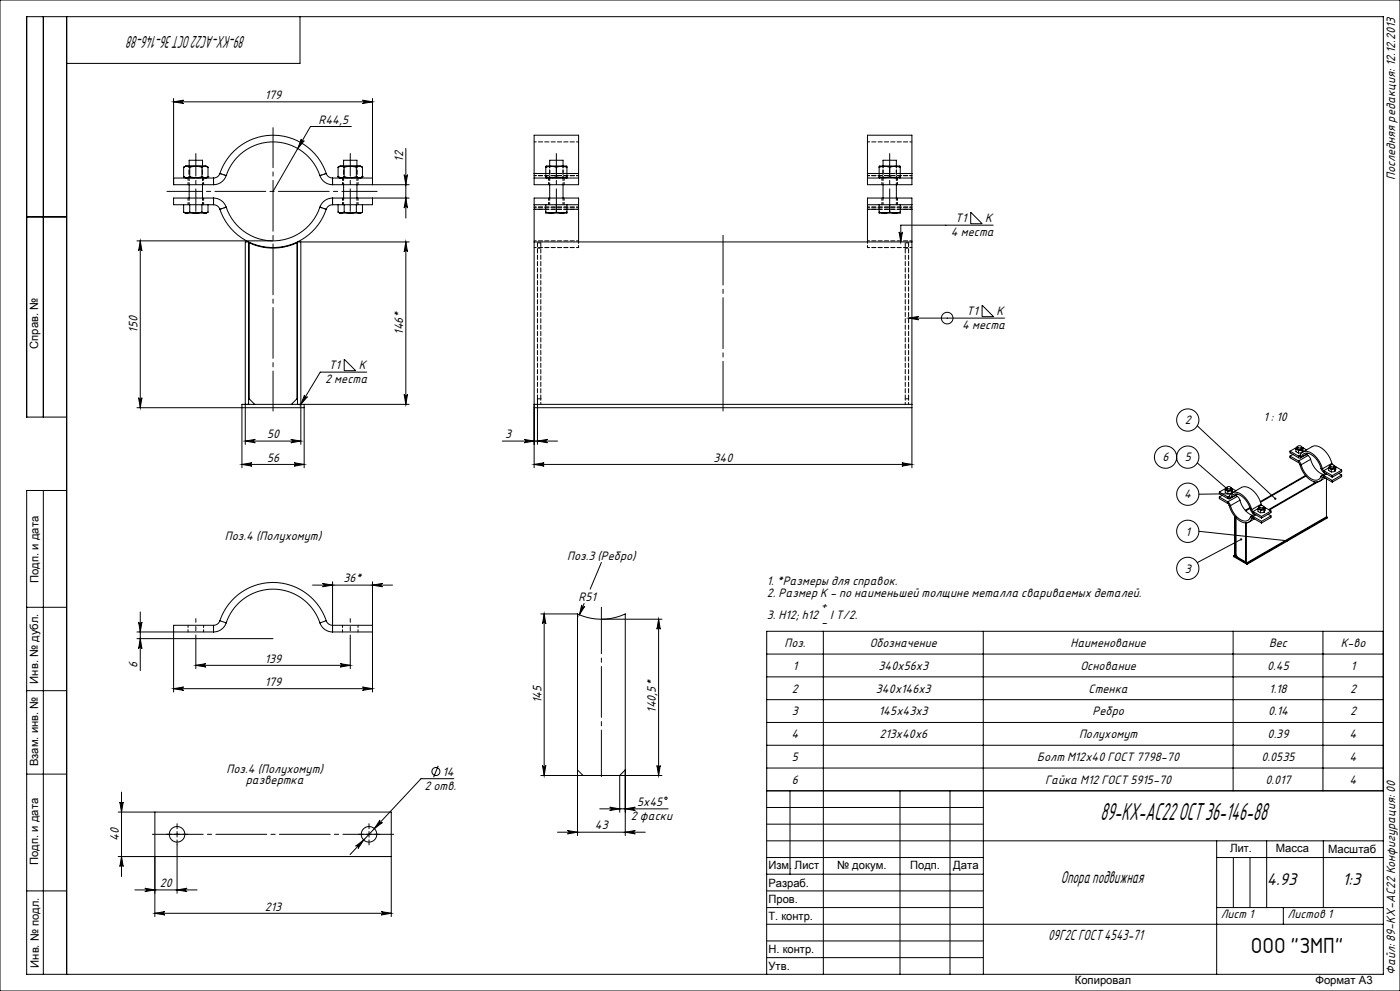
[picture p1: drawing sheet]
<svg xmlns="http://www.w3.org/2000/svg" width="420mm" height="297mm" viewBox="0 0 420 297" stroke-linecap="round" stroke-linejoin="round" font-family="sans-serif">
<g fill="none" stroke="#000" stroke-width=".3">
<path d="M0 0h420v297h-420zM13 5v120M20 5v287M90 5v14h-70M52.1 30.5l3-.5a.5 .5 0 0 0-.5 .5 .5 .5 0 0 0 .5 .5zM52.1 29.5v25.9h12M52.1 30.5h59.6M105.4 37.9h-12.3l-11.2 19.5M108.7 30l3 .5-3 .5a.5 .5 0 0 0 .5-.5 .5 .5 0 0 0-.5-.5zM111.7 29.5v25.9M52.1 53.4h12M55.1 53a1.62 1.62 0 0 0 1.8 0"/>
<path d="M55.1 50.1a1.62 1.62 0 0 1 1.8 0M55.1 50.1a5.6 5.6 0 0 1 3.5-.3h1.1a3.8 3.8 0 0 1 2.7 .3M55.1 53l.6 .4M55.1 50.1v2.9M56.7 49.8v-1.8h4v1.8M56.7 55.4v4M56.9 53l1.4 .2 2.3-.2M56.9 50.1a6 6 0 0 1 3.7 0M56.9 50.1v2.9M60.6 53a1.62 1.62 0 0 0 1.8 0M60.6 50.1a1.62 1.62 0 0 1 1.8 0M60.6 50.1v2.9"/>
<path d="M60.7 55.4v4M62.4 53l-.6 .4M62.4 50.1v2.9M64.1 59.4a4 4 0 0 1 3.8 2.7M64.1 59.4h-12v2h12M64.1 53.4v2M64.1 59.4v2M66 52a16.8 16.8 0 0 1 15.9-11.5 16.8 16.8 0 0 1 16 11.5M66 52a2 2 0 0 1-1.9 1.4M66 52l1.9 .6M67.9 52.6a14.8 14.8 0 0 1 14-10.1 14.8 14.8 0 0 1 14.1 10.1M67.9 52.6a4 4 0 0 1-3.8 2.8"/>
<path d="M90.4 41.7a.5 .5 0 0 0 .2 .6 .5 .5 0 0 0 .7-.1l-2 2.3zM96 52.6a4 4 0 0 0 3.8 2.8M97.9 52a2 2 0 0 0 1.9 1.4M97.9 52l-1.9 .6M99.8 59.4a4 4 0 0 0-3.8 2.7M99.8 53.4v2M99.8 59.4v2M99.8 53.4h11.9M101.4 50.1a5.6 5.6 0 0 1 3.5-.3h1.2a3.8 3.8 0 0 1 2.6 .3M101.4 50.1a1.62 1.62 0 0 1 1.9 0M101.4 53a1.62 1.62 0 0 0 1.9 0M101.4 53l.7 .4"/>
<path d="M101.4 50.1v2.9M103.1 49.8v-1.8h4v1.8M103.1 55.4v4M103.3 50.1a6 6 0 0 1 3.6 0M103.3 53l1.3 .2 2.3-.2M103.3 50.1v2.9M106.9 50.1a1.62 1.62 0 0 1 1.8 0M106.9 53a1.62 1.62 0 0 0 1.8 0M106.9 50.1v2.9M107.1 55.4v4M108.7 53l-.6 .4M108.7 50.1v2.9"/>
<path d="M111.7 59.4v2h-11.9M121.2 52.4a.5 .5 0 0 0 .5 .4 .5 .5 0 0 0 .5-.4l-.5 3zM121.7 44.5v20.9M121.7 59.4l.5 3a.5 .5 0 0 0-.5-.5 .5 .5 0 0 0-.5 .5zM122.7 55.4h-22.9M122.7 59.4h-22.9M160.2 52v1.4M160.2 52v-11.5h13.4v11.5M160.2 53.4v2h13.4v-2M160.2 53.4h13.4M160.2 52h3.5M163.7 53l.2 .4"/>
<path d="M163.7 53a4.6 4.6 0 0 0 3.2 0M163.7 50.1a4.6 4.6 0 0 1 3.2 0M163.7 50.1l.2-.3h6l.2 .3M163.7 50.1v2.9M164.9 49.8v-1.8h4v1.8M164.9 55.4v4M166.9 53a4.6 4.6 0 0 0 3.2 0M166.9 50.1a4.6 4.6 0 0 1 3.2 0M166.9 50.1v2.9M168.9 55.4v4M170.1 53l-.2 .4M170.1 50.1v2.9"/>
<path d="M170.1 52h3.5M173.6 52v1.4M260.2 52v1.4M260.2 52v-11.5h13.4v11.5M260.2 53.4v2h13.4v-2M260.2 53.4h13.4M260.2 52h3.5M263.7 53a4.6 4.6 0 0 0 3.2 0M263.7 50.1a4.6 4.6 0 0 1 3.2 0M263.7 53l.2 .4M263.7 50.1l.2-.3h6l.2 .3M263.7 50.1v2.9"/>
<path d="M264.9 49.8v-1.8h4v1.8M264.9 55.4v4M266.9 53a4.6 4.6 0 0 0 3.2 0M266.9 50.1a4.6 4.6 0 0 1 3.2 0M266.9 50.1v2.9M268.9 55.4v4M270.1 53l-.2 .4M270.1 50.1v2.9M270.1 52h3.5M273.6 52v1.4M8 65h12M41.1 72.2h40.8"/>
<path d="M42.1 72.2l.5 3a.5 .5 0 0 0-.5-.5 .5 .5 0 0 0-.5 .5zM42.1 72.2v50M55.1 63.6l.9 .3M55.1 61.4v2.2M56 63.9h2.7M56.9 63.6l1.8 .3M56.9 63.6l-.9 .3M56.9 61.4v2.2M58.7 63.9h2.8M60.6 63.6l-1.9 .3M60.6 63.6l.9 .3M60.6 61.4v2.2"/>
<path d="M62.4 63.6l-.9 .3M62.4 61.4v2.2M64.1 61.4a2 2 0 0 1 1.9 1.3M66 62.7a16.8 16.8 0 0 0 15.9 11.5 16.8 16.8 0 0 0 16-11.5M67.9 62.1a14.8 14.8 0 0 0 14 10.1 14.8 14.8 0 0 0 14.1-10.1M67.9 62.1l-1.9 .6M90.2 72.5v60.7M96 62.1l1.9 .6M99.8 61.4a2 2 0 0 0-1.9 1.3M101.4 63.6l.9 .3M101.4 61.4v2.2M102.3 63.9h2.8"/>
<path d="M103.3 63.6l-1 .3M103.3 63.6l1.8 .3M103.3 61.4v2.2M105.1 63.9h2.7M106.9 63.6l.9 .3M106.9 63.6l-1.8 .3M106.9 61.4v2.2M108.7 63.6l-.9 .3M108.7 61.4v2.2M121.7 72.5v48.7M121.7 72.5l.5 3a.5 .5 0 0 0-.5-.5 .5 .5 0 0 0-.5 .5zM122.7 72.5h-33.5v48.7"/>
<path d="M160.2 61.4v1.3M160.2 62.7v9.8M160.2 61.4v-2h13.4v2M160.2 72.5v67.7M160.2 72.5h113.4M160.2 61.4h13.4M160.2 62.7h3.5M163.7 63.6l1.6 .3M163.7 63.6v.3h1.6M163.7 61.4v2.2M165.3 63.9h3.2M166.9 63.6l-1.6 .3"/>
<path d="M166.9 63.6l1.6 .3M166.9 61.4v2.2M170.1 63.6l-1.6 .3M170.1 63.6v.3h-1.6M170.1 61.4v2.2M170.1 62.7h3.5M173.6 61.4v1.3M173.6 62.7v9.8M260.2 61.4v1.3M260.2 62.7v9.8M260.2 61.4v-2h13.4v2M260.2 61.4h13.4"/>
<path d="M260.2 62.7h3.5M263.7 63.6l1.6 .3M263.7 63.6v.3h1.6M263.7 61.4v2.2M265.3 63.9h3.2M266.9 63.6l-1.6 .3M266.9 63.6l1.6 .3M266.9 61.4v2.2M269.7 69.5a.5 .5 0 0 0 .5 .5 .5 .5 0 0 0 .5-.5l-.5 3zM270.1 63.6l-1.6 .3M270.1 63.6v.3h-1.6M270.1 61.4v2.2"/>
<path d="M270.1 62.7h3.5M273.6 61.4v1.3M273.6 62.7v9.8M273.6 72.5v67.7M291.2 63.6l3.5 3.5h-3.5zM298 67.5h-27.8v5M272.6 95.3l3-.5a.5 .5 0 0 0-.5 .5 .5 .5 0 0 0 .5 .5zM272.6 95.3h28.8M294.6 91.5l3.5 3.4h-3.5zM41.6 119.2a.5 .5 0 0 0 .5 .5 .5 .5 0 0 0 .5-.5l-.5 3zM91.4 118.4a.5 .5 0 0 0 .2 .6 .5 .5 0 0 0 .6-.1l-2 2.3zM103.3 107.7l3.4 3.4h-3.4z"/>
<path d="M110 111.5h-13.9l-5.9 9.7M121.2 118.2a.5 .5 0 0 0 .5 .5 .5 .5 0 0 0 .5-.5l-.5 3zM161.2 119.5v13.7M20 125h-12v-120h407v287h-407v-145h12M41.1 122.2h50.1M72.6 139.2l3-.5a.5 .5 0 0 0-.5 .5 .5 .5 0 0 0 .5 .5zM72.6 139.2h18.6M73.6 132.2l3-.5a.5 .5 0 0 0-.5 .5 .5 .5 0 0 0 .5 .5zM73.6 132.2h16.6M74.6 121.2v-48.7h-1v60.7M76.4 121.2l-1.7-1.7v-46.7a17 17 0 0 0 14.4 0v46.7l-1.7 1.7M87.2 131.7l3 .5-3 .5a.5 .5 0 0 0 .5-.5 .5 .5 0 0 0-.5-.5z"/>
<path d="M88.2 138.7l3 .5-3 .5a.5 .5 0 0 0 .5-.5 .5 .5 0 0 0-.5-.5zM91.2 121.2v19M122.7 121.2h-50.1v19M150.7 132.2h16.5M157.2 131.7l3 .5-3 .5a.5 .5 0 0 0 .5-.5 .5 .5 0 0 0-.5-.5zM160.2 122.2h113.4M160.2 121.2h113.4M160.2 139.2l3-.5a.5 .5 0 0 0-.4 .5 .5 .5 0 0 0 .4 .5zM160.2 139.2h113.4M161.2 132.2l3-.5a.5 .5 0 0 0-.4 .5 .5 .5 0 0 0 .4 .5zM270.6 138.7l3 .5-3 .5a.5 .5 0 0 0 .5-.5 .5 .5 0 0 0-.5-.5zM359.2 127.6l23.4 21.9"/>
<path d="M359.2 138.7l8.9 7.8M387 135.2l2.6 1.5M387 135.2v.5l2.6 1.5M387 136.7v.5l2.6 1.5M387 136.7l2.6 1.5M387.9 136.2l-.9 .5M388.8 134.6l.8 .4M388.8 134.6v.7l.8 .4M389 134.1l-2 1.1M389.2 134a.51 .51 0 0 0-.2 .7 .51 .51 0 0 0 .7 .2l.4-.1a.48 .48 0 0 0 .6-.2 .48 .48 0 0 0-.3-.6M389.2 133.9l.1 .6 .6 .2 .5-.2v-.6M389.3 133.9l-.5 .7"/>
<path d="M389.3 133.8l.5-.2a.44 .44 0 0 1 .6 .1 .44 .44 0 0 1-.1 .6 .44 .44 0 0 1-.6-.1l-.4-.1zM389.6 138.7l.4 .5M389.6 138.2l.8 1.1M389.6 136.7v.5M389.6 138.2v.5M389.6 135v.7M390 136.6a2.25 2.25 0 0 1 3.8-.6l1.9 2.2 1 2.3M390 136.6l-.4 .1M390 139.2a6.6 6.6 0 0 0 5 5.3 1.83 1.83 0 0 0 1.7-1.4M390 136.6l.4 .4M390 139.2l.4 .1M390 136.4l-.4 .3"/>
<path d="M390.4 137a2.04 2.04 0 0 1 3.5-.4l1.5 1.7 .9 2.1M390.4 137l-.4 .3-.4-.1M390.4 139.3a5.7 5.7 0 0 0 4.5 4.6 1.62 1.62 0 0 0 1.4-1.2M390.4 133.9l.5 .4M390.5 134l1.5 .8M390.6 134.9l-1 .1M390.6 135.6l-1 .1M390.6 134.9v.7M390.8 135.5l2.8-1.6a3.8 3.8 0 0 1 4.5 1.9l.9 1.5 .6 1.6M390.9 134.3l-.3 .6M390.9 134.3l-.3 1.3M391.9 136.2l.5 .3"/>
<path d="M392.3 135.8l-1.9 1.2M392.4 136.5l.8 1.2M392.4 136.5l-2.8 1.7M392.5 135.9l-2.3 1.3M393.2 137.7a6.5 6.5 0 0 0 3.8 4.5M393.2 137.7l-2.8 1.6M399.1 139.6a.51 .51 0 0 0-.3 .7 .51 .51 0 0 0 .8 .2h.3a.48 .48 0 0 0 .6-.3 .48 .48 0 0 0-.2-.6l.4 .3M399.1 139.4l.5-.2a.44 .44 0 0 1 .6 .2 .44 .44 0 0 1-.1 .6 .44 .44 0 0 1-.6-.1l-.3-.1zM399.6 138.9l.1 .3M399.6 138.9l-2.9 1.6M400.3 139.6l-.1 .5-.2 .2-.8-.1-.1-.6-.5 .7M400.3 139.7l2.2 1.2"/>
<path d="M400.7 139.9l-.3 .7M400.7 139.9l-.3 1.4M13 147v145M359.7 159.2l26.4 2.9M365.8 148.9l2.5 1.5M365.8 148.9v.5l2.5 1.5M365.8 147.5v.5l2.5 1.4M365.8 147.5l2.5 1.4M366.6 148.4l-.8 .5M367.6 146.8l.7 .5M367.6 146.8v.7l.7 .5M367.8 146.3l-2 1.2"/>
<path d="M368 146.2a.51 .51 0 0 0-.2 .7 .51 .51 0 0 0 .7 .2h.4a.48 .48 0 0 0 .6-.3 .48 .48 0 0 0-.3-.6M368 146.2l.1 .5 .5 .2 .5-.1 .1-.6M368 146.2l-.4 .6M368.1 146l.5-.2a.44 .44 0 0 1 .6 .2 .44 .44 0 0 1-.1 .5 .44 .44 0 0 1-.6 0l-.4-.2zM368.3 150.4l.8 1.1M368.3 150.9l.4 .6M368.3 148.9v.5M368.3 150.4v.5M368.3 147.3v.7M368.7 151.5a6.6 6.6 0 0 0 5.1 5.2 1.83 1.83 0 0 0 1.7-1.3M368.7 148.8a2.25 2.25 0 0 1 3.9-.5l1.9 2.1 1 2.3M368.7 148.8l-.4 .1"/>
<path d="M368.7 148.8l.4 .4M368.7 151.5h.4M368.8 148.7l-.5 .2M369.1 151.5a5.6 5.6 0 0 0 4.6 4.7 1.62 1.62 0 0 0 1.4-1.2M369.1 149.2a2.04 2.04 0 0 1 3.6-.4l1.5 1.7 .9 2.2M369.1 149.2l-.3 .3-.5-.1M369.2 146.2l.5 .3M369.3 146.2l1.5 .9M369.4 147.1l-1.1 .2M369.4 147.8l-1.1 .2M369.4 147.1v.7M369.6 148l-9.9 .1"/>
<path d="M369.6 147.7l2.8-1.6a3.8 3.8 0 0 1 4.4 2l1 1.4 .5 1.6M369.7 146.5l-.3 .6M369.7 146.5l-.3 1.3M370.4 154.8l.2 .1v11.9l.4-.2M370.4 154.8v11.9M370.4 154.8h.1M370.7 148.5l.5 .3M370.8 155.2v11.1l.4 .6 2.3 1.4 .2-.1M371.1 148.1l-2 1.1M371.2 148.8l.8 1.1M371.2 148.8l-2.9 1.6M371.3 148.1l-2.4 1.4"/>
<path d="M372 149.9a6.5 6.5 0 0 0 3.8 4.6M372 149.9l-2.9 1.6M373.9 156.8l-.2-.1v11.9M374.2 156.7l-.3 .1M375 152.1l-1.4 .8M375 152.3l-1.3 .8M375.1 152.7l.8 1.1M375.1 155l.4 .4M375.1 152.7h.4M375.5 152.7l.4 .6M375.8 155.2l-.3 .2M375.9 154.8l-.5-.1-.3 .3"/>
<path d="M375.9 155.3l-.4 .1M375.9 154.8l2.6 1.4M375.9 155.3l2.6 1.4M375.9 153.3v.5M375.9 154.8v.5M375.9 153.3l2.6 1.5M375.9 153.8l2.6 1.5M376.3 155.5l-1.6 1M376.4 154.1l-1.1 .6M376.8 154.3l-.9 .5M377.4 152.5l.8 .5M377.4 152.5v.7l.8 .5"/>
<path d="M377.4 152.4l-1.5 .9M377.8 151.9a.57 .57 0 0 0-.1 .8 .57 .57 0 0 0 .8 .1h.2a.48 .48 0 0 0 .6-.3 .48 .48 0 0 0-.2-.6l.4 .3M377.9 151.8l-.5 .7M377.9 151.8v.6l.6 .2 .5-.2 .1-.6M377.9 151.9h-.1M377.9 151.7l.5-.2a.44 .44 0 0 1 .6 .1 .44 .44 0 0 1-.1 .6 .44 .44 0 0 1-.6 0l-.4-.2zM378.2 153v.7M378.3 151.1l.2 .4M378.3 151.1l-2.8 1.6M378.5 154.8v.5M378.5 156.2v.5M379.1 151.9l2.2 1.2"/>
<path d="M379.2 152.8l-1 .2M379.2 153.5l-1 .2M379.2 152.8v.7M379.5 152.2l-.3 .6M379.5 152.2l-.3 1.3M380.4 154.1l.9 .5M381.3 154.6l-2.8 1.6M381.3 154.6v.5l-2.8 1.6M381.3 153.1v.5l-2.8 1.7M381.3 153.1l-2.8 1.7M391.6 142.5l-13.5 7.8M391.8 142.7l-13.6 7.8"/>
<path d="M394.2 144.4v.5M394.9 144.5l-14.3 8.2M395.4 144.4l-14.6 8.5M396.3 140.4l.8 1.2M396.3 142.7l.4 .4M396.3 140.4l.4 .1M396.7 140.5l.4 .6M397 143l-.3 .1M397.1 142.5l-.5-.1-.3 .3M397.1 143l-.4 .1M397.1 141.1l2.6 1.4M397.1 141.6l2.6 1.4"/>
<path d="M397.1 141.1v.5M397.1 142.5v.5M397.1 143l2.6 1.5M397.1 142.5l2.6 1.5M397.5 143.3l-1.6 .9M397.6 141.8l-1.1 .7M397.9 143.5v11.4M397.9 154.9l-24 13.9v-12M397.9 154.9l.2 .1M398 142l-.9 .5M398.1 155l-24 13.9M398.1 155v.2l-24 13.9"/>
<path d="M398.6 140.3l.8 .4M398.6 140.3v.7l.8 .4M398.6 140.2l-1.5 .9M399.4 140.7v.7M399.7 142.5v.5M399.7 144v.5M400.4 140.6l-1 .1M400.4 141.3l-1 .1M400.4 140.6v.7M401.6 141.9l.9 .5M402.5 142.4l-2.8 1.6M402.5 142.4v.5l-2.8 1.6"/>
<path d="M402.5 140.9v.5l-2.8 1.6M402.5 140.9l-2.8 1.6M93.8 175.4h23.9M96.8 174.9l3 .5-3 .5a.5 .5 0 0 0 .4-.5 .5 .5 0 0 0-.4-.5zM99.8 174.4v15M111.7 175.4l3-.5a.5 .5 0 0 0-.4 .5 .5 .5 0 0 0 .4 .5zM111.7 174.4v33M180.4 168.6l-3.3 8M370.1 166.6l4 2.3M370.1 166.6v.2l4 2.3M370.4 166.5l-.3 .1M372.3 161.7l-13.1 6.9"/>
<path d="M374.1 168.9v.2M8 182h12M41.1 191.4h40.8M41.6 186.4a.5 .5 0 0 0 .5 .5 .5 .5 0 0 0 .5-.5l-.5 3zM42.1 191.4l.5 3a.5 .5 0 0 0-.5-.5 .5 .5 0 0 0-.5 .5zM42.1 183.4v17.6M58.7 199.4l3-.5a.5 .5 0 0 0-.4 .5 .5 .5 0 0 0 .4 .5zM58.7 191.4v9M58.7 199.4h46.4M64.1 187.4h-12v20M64.1 189.4h-23M64.1 187.4v2"/>
<path d="M66 186a2 2 0 0 1-1.9 1.4M66 186a16.8 16.8 0 0 1 15.9-11.4 16.8 16.8 0 0 1 16 11.4M66 186l1.9 .7M67.9 186.7a4 4 0 0 1-3.8 2.7M67.9 186.7a14.8 14.8 0 0 1 14-10.1 14.8 14.8 0 0 1 14.1 10.1M96 186.7a4 4 0 0 0 3.8 2.7M97.9 186a2 2 0 0 0 1.9 1.4h11.9M97.9 186l-1.9 .7M99.8 189.4h11.9M102.1 198.9l3 .5-3 .5a.5 .5 0 0 0 .5-.5 .5 .5 0 0 0-.5-.5zM105.1 191.4v9M162.2 184h11"/>
<path d="M163.2 184v48.4M163.2 184l.5 3a.5 .5 0 0 0-.5-.5 .5 .5 0 0 0-.5 .5zM173.2 184a17 17 0 0 0 14.4 0v66.4M173.2 184v66.4M174.5 181.3a.5 .5 0 0 0 .3 .6 .5 .5 0 0 0 .6-.2l-1.6 2.5zM175.2 180.9l-1.4 3.3M180.4 185.6h18.2M197.6 185.6v46.8M197.6 185.6l.5 3a.5 .5 0 0 0-.5-.5 .5 .5 0 0 0-.5 .5zM230 196h185M247 189.2v102.8M295 189.2v102.8"/>
<path d="M369.9 189.2v47.8M396.9 189.2v47.8M415 189.2h-185v102.8M8 207h12M52.1 206.4l3-.5a.5 .5 0 0 0-.5 .5 .5 .5 0 0 0 .5 .5zM52.1 206.4h59.6M108.7 205.9l3 .5-3 .5a.5 .5 0 0 0 .5-.5 .5 .5 0 0 0-.5-.5zM230 202.9h185M230 209.7h185M230 216.5h185M8 232h12M36.5 237.4v25.3"/>
<path d="M131.5 229.5l-1.4 3.4M136.2 233.4h-9.9l-21.3 22.7M162.2 232.4h36.4M162.7 229.4a.5 .5 0 0 0 .5 .5 .5 .5 0 0 0 .5-.5l-.5 3zM173.2 230.7l1.7 1.7M187.6 230.7l-1.7 1.7v11M197.1 229.4a.5 .5 0 0 0 .5 .5 .5 .5 0 0 0 .5-.5l-.5 3zM230 237h185M230 223.4h185M230 230.2h185M237 237v25M270 237v55"/>
<path d="M285 237v55M35.5 243.4h81.9v31.3M35.5 256.7h81.9M36 240.4a.5 .5 0 0 0 .5 .5 .5 .5 0 0 0 .5-.5l-.5 3zM36.5 256.7l.5 3a.5 .5 0 0 0-.5-.5 .5 .5 0 0 0-.5 .5zM46.5 243.4v31.3M52.3 250h1.7M53.1 249.2v1.7M53.1 253.2v14.5M106.7 253.6l2.4-1.9-1.7 2.6a.5 .5 0 0 0 0-.7 .5 .5 0 0 0-.7 0zM109.9 250h1.6M110.7 249.2v1.7"/>
<path d="M114 245.8a.5 .5 0 0 0 0 .7 .5 .5 0 0 0 .7 0l-2.4 1.8zM167.2 249.4h26.4M170.2 248.9l3 .5-3 .5a.5 .5 0 0 0 .5-.5 .5 .5 0 0 0-.5-.5zM179.9 242.4h20.5M182.9 241.9l3 .5-3 .5a.5 .5 0 0 0 .5-.5 .5 .5 0 0 0-.5-.5zM187.6 242.4l3-.5a.5 .5 0 0 0-.5 .5 .5 .5 0 0 0 .5 .5zM187.6 249.4l3-.5a.5 .5 0 0 0-.5 .5 .5 .5 0 0 0 .5 .5zM230 257h65M230 242h65M230 247h65M230 252h185M365 252v40"/>
<path d="M365 257h50M370 257v15M375 257v15M380 252v20M397 252v20M8 267h12M40.5 266.7h18.6M43.5 266.2l3 .5-3 .5a.5 .5 0 0 0 .4-.5 .5 .5 0 0 0-.4-.5zM46.5 273.7l3-.5a.5 .5 0 0 0-.5 .5 .5 .5 0 0 0 .5 .5zM46.5 273.7h70.9M53.1 266.7l3-.5a.5 .5 0 0 0-.5 .5 .5 .5 0 0 0 .5 .5zM114.4 273.2l3 .5-3 .5a.5 .5 0 0 0 .4-.5 .5 .5 0 0 0-.4-.5z"/>
<path d="M230 262h65M230 267h65M230 272h65M230 277h185M365 272h50M385 272v5M230 282h65M230 287h65"/>
<circle cx="284.2" cy="95.3" r="1.74"/>
<circle cx="349.7" cy="137" r="3.3"/>
<circle cx="356.3" cy="125.9" r="3.3"/>
<circle cx="356.3" cy="137" r="3.3"/>
<circle cx="356.3" cy="148.1" r="3.3"/>
<circle cx="356.3" cy="159.2" r="3.3"/>
<circle cx="356.3" cy="170.3" r="3.3"/>
<circle cx="130.8" cy="231.2" r="1.2"/>
<circle cx="199.8" cy="239.2" r=".34"/>
<circle cx="53.1" cy="250" r="2.33"/>
<circle cx="110.7" cy="250" r="2.33"/>
</g>
<path d="M51.5 250h-1.5M53.1 248.4v-1.5M53.1 251.7v1.5M54.8 250h1.5M109 250h-1.5M110.7 248.4v-1.5M110.7 251.7v1.5M112.4 250h1.5" fill="none" stroke="#000" stroke-width=".3" stroke-dasharray="15.2 1.3 1.3 1.3"/>
<path d="M50.1 57.4h63.1" fill="none" stroke="#000" stroke-width=".3" stroke-dasharray="15.2 1.3 1.3 1.3" stroke-dashoffset="4.7"/>
<path d="M81.9 38.3v84.9" fill="none" stroke="#000" stroke-width=".3" stroke-dasharray="15.2 1.3 1.3 1.3" stroke-dashoffset="3.3"/>
<path d="M58.7 63.4v-17.4M105.1 63.4v-17.4M166.9 63.4v-17.4M266.9 63.4v-17.4" fill="none" stroke="#000" stroke-width=".3" stroke-dasharray="15.2 1.3 1.3 1.3" stroke-dashoffset="8.5"/>
<path d="M216.9 70.5v52.7" fill="none" stroke="#000" stroke-width=".3" stroke-dasharray="15.2 1.3 1.3 1.3" stroke-dashoffset=".3"/>
<path d="M44.5 250h74.9" fill="none" stroke="#000" stroke-width=".3" stroke-dasharray="15.2 1.3 1.3 1.3" stroke-dashoffset="-1.3"/>
<path d="M180.4 232.7v-50.7" fill="none" stroke="#000" stroke-width=".3" stroke-dasharray="15.2 1.3 1.3 1.3" stroke-dashoffset="1.3"/>
<path d="M58.7 191.4v-6M105.1 191.4v-6" fill="none" stroke="#000" stroke-width=".3" stroke-dasharray="15.2 1.3 1.3 1.3" stroke-dashoffset="14.1"/>
<g fill="#000">
<path d="M121.7 72.5l.5 3a.5 .5 0 0 0-.5-.5 .5 .5 0 0 0-.5 .5zM121.2 118.2a.5 .5 0 0 0 .5 .5 .5 .5 0 0 0 .5-.5l-.5 3zM121.2 52.4a.5 .5 0 0 0 .5 .4 .5 .5 0 0 0 .5-.4l-.5 3zM121.7 59.4l.5 3a.5 .5 0 0 0-.5-.5 .5 .5 0 0 0-.5 .5zM41.6 186.4a.5 .5 0 0 0 .5 .5 .5 .5 0 0 0 .5-.5l-.5 3zM42.1 191.4l.5 3a.5 .5 0 0 0-.5-.5 .5 .5 0 0 0-.5 .5z"/>
<path d="M41.6 119.2a.5 .5 0 0 0 .5 .5 .5 .5 0 0 0 .5-.5l-.5 3zM42.1 72.2l.5 3a.5 .5 0 0 0-.5-.5 .5 .5 0 0 0-.5 .5zM162.7 229.4a.5 .5 0 0 0 .5 .5 .5 .5 0 0 0 .5-.5l-.5 3zM163.2 184l.5 3a.5 .5 0 0 0-.5-.5 .5 .5 0 0 0-.5 .5zM197.1 229.4a.5 .5 0 0 0 .5 .5 .5 .5 0 0 0 .5-.5l-.5 3zM197.6 185.6l.5 3a.5 .5 0 0 0-.5-.5 .5 .5 0 0 0-.5 .5z"/>
<path d="M72.6 139.2l3-.5a.5 .5 0 0 0-.5 .5 .5 .5 0 0 0 .5 .5zM88.2 138.7l3 .5-3 .5a.5 .5 0 0 0 .5-.5 .5 .5 0 0 0-.5-.5zM90.4 41.7l-1.1 2.8 2-2.3a.5 .5 0 0 1-.7 .1 .5 .5 0 0 1-.2-.6zM52.1 30.5l3-.5a.5 .5 0 0 0-.5 .5 .5 .5 0 0 0 .5 .5zM108.7 30l3 .5-3 .5a.5 .5 0 0 0 .5-.5 .5 .5 0 0 0-.5-.5zM160.2 139.2l3-.5a.5 .5 0 0 0-.4 .5 .5 .5 0 0 0 .4 .5zM270.6 138.7l3 .5-3 .5a.5 .5 0 0 0 .5-.5 .5 .5 0 0 0-.5-.5zM157.2 131.7l3 .5-3 .5a.5 .5 0 0 0 .5-.5 .5 .5 0 0 0-.5-.5zM161.2 132.2l3-.5a.5 .5 0 0 0-.4 .5 .5 .5 0 0 0 .4 .5zM52.1 206.4l3-.5a.5 .5 0 0 0-.5 .5 .5 .5 0 0 0 .5 .5zM108.7 205.9l3 .5-3 .5a.5 .5 0 0 0 .5-.5 .5 .5 0 0 0-.5-.5zM106.7 253.6a.5 .5 0 0 1 .7 0 .5 .5 0 0 1 0 .7l1.7-2.6zM114 245.8l-1.7 2.5 2.4-1.8a.5 .5 0 0 1-.7 0 .5 .5 0 0 1 0-.7zM174.5 181.3l-.7 2.9 1.6-2.5a.5 .5 0 0 1-.6 .2 .5 .5 0 0 1-.3-.6z"/>
<path d="M73.6 132.2l3-.5a.5 .5 0 0 0-.5 .5 .5 .5 0 0 0 .5 .5zM87.2 131.7l3 .5-3 .5a.5 .5 0 0 0 .5-.5 .5 .5 0 0 0-.5-.5z"/>
<path d="M382.4 149.2v.5h.4l-.2-.2 .2 .2v-.5zM367.9 146.2l-.1 .5 .5 .1-.2-.3 .2 .2 .1-.4zM369.3 147.7a.33 .33 0 0 0 .1 .6 .33 .33 0 0 0 .5-.3h-.3h.3l-.2-.3zM385.9 161.8v.5h.4l.2-.2h-.4h.4l-.2-.3zM372.1 161.4a.33 .33 0 0 0 0 .4 .33 .33 0 0 0 .4 .1 .33 .33 0 0 0 .1-.4l-.3 .2 .3-.2zM91.4 118.4a.5 .5 0 0 0 .2 .6 .5 .5 0 0 0 .6-.1l-2 2.3zM269.7 69.5a.5 .5 0 0 0 .5 .5 .5 .5 0 0 0 .5-.5l-.5 3zM272.6 95.3l3-.5a.5 .5 0 0 0-.5 .5 .5 .5 0 0 0 .5 .5z"/>
<path d="M111.7 175.4l3-.5a.5 .5 0 0 0-.4 .5 .5 .5 0 0 0 .4 .5zM96.8 174.9l3 .5-3 .5a.5 .5 0 0 0 .4-.5 .5 .5 0 0 0-.4-.5zM102.1 198.9l3 .5-3 .5a.5 .5 0 0 0 .5-.5 .5 .5 0 0 0-.5-.5zM58.7 199.4l3-.5a.5 .5 0 0 0-.4 .5 .5 .5 0 0 0 .4 .5z"/>
<path d="M36 240.4a.5 .5 0 0 0 .5 .5 .5 .5 0 0 0 .5-.5l-.5 3zM36.5 256.7l.5 3a.5 .5 0 0 0-.5-.5 .5 .5 0 0 0-.5 .5z"/>
<path d="M182.9 241.9l3 .5-3 .5a.5 .5 0 0 0 .5-.5 .5 .5 0 0 0-.5-.5zM187.6 242.4l3-.5a.5 .5 0 0 0-.5 .5 .5 .5 0 0 0 .5 .5zM170.2 248.9l3 .5-3 .5a.5 .5 0 0 0 .5-.5 .5 .5 0 0 0-.5-.5zM187.6 249.4l3-.5a.5 .5 0 0 0-.5 .5 .5 .5 0 0 0 .5 .5z"/>
<path d="M46.5 273.7l3-.5a.5 .5 0 0 0-.5 .5 .5 .5 0 0 0 .5 .5zM114.4 273.2l3 .5-3 .5a.5 .5 0 0 0 .4-.5 .5 .5 0 0 0-.4-.5z"/>
<path d="M53.1 266.7l3-.5a.5 .5 0 0 0-.5 .5 .5 .5 0 0 0 .5 .5zM43.5 266.2l3 .5-3 .5a.5 .5 0 0 0 .4-.5 .5 .5 0 0 0-.4-.5z"/>
</g>
<path d="M55.7 53.4h6.1M55.7 49.8h6.1M102.1 49.8h6M102.1 53.4h6M161.2 74.4h1M162.2 72.8h-1M271.6 74.4h1M272.6 72.8h-1M162.2 119.5h-1M272.6 119.5h-1" fill="none" stroke="#000" stroke-width=".3" stroke-dasharray="1.3 .6" stroke-dashoffset=".5"/>
<g fill="none" stroke="#000" stroke-width=".3" stroke-dasharray="1.3 .6">
<path d="M55.1 53h.1M55.7 53.4h.1M56.9 53h.1M60.6 53h.1M61.8 53.4h.1M62.4 53h.1M101.4 53h.1M102.1 53.4h.1M103.3 53h.1M106.9 53h.1M108.1 53.4h.1M108.7 53h.1"/>
<path d="M163.9 53.4h.1M169.9 53.4h.1"/>
</g>
<g fill="none" stroke="#000" stroke-width=".3" stroke-dasharray="1.3 .6" stroke-dashoffset=".6">
<path d="M56.4 59.4v2M56.4 53.4v2M56.7 59.4v2M61.1 55.4v-2M64.1 59.4v2M64.1 55.4v-2M67.9 52.6l-1.9-.6M96 52.6l1.9-.6M99.8 59.4v2M99.8 55.4v-2M102.7 59.4v2M102.7 53.4v2"/>
<path d="M103.1 59.4v2M107.4 55.4v-2M160.2 52.6h13.4M160.2 52h13.4M164.6 53.4v2M164.6 59.4v2M164.9 59.4v2M169.2 55.4v-2M173.6 42.5h-13.4M260.2 52.6h13.4M260.2 52h13.4M264.6 59.4v2"/>
<path d="M264.6 53.4v2M264.9 59.4v2M269.2 55.4v-2M273.6 42.5h-13.4M60.7 61.4v-2M61.1 61.4v-2M67.9 62.1l-1.9 .6M96 62.1l1.9 .6M107.1 61.4v-2M107.4 61.4v-2M160.2 74.2h13.4M160.2 72.2h13.4"/>
<path d="M168.9 61.4v-2M169.2 61.4v-2M173.6 62.1h-13.4M173.6 62.7h-13.4M260.2 74.2h13.4M260.2 72.2h13.4M268.9 61.4v-2M269.2 61.4v-2M273.6 62.1h-13.4M273.6 62.7h-13.4M56.4 187.4v2M61.1 189.4v-2"/>
<path d="M102.7 187.4v2M107.4 189.4v-2"/>
</g>
<g fill="none" stroke="#000" stroke-width=".3" stroke-dasharray="1.3 .6" stroke-dashoffset=".7">
<path d="M56.7 49.8v3.6M56.7 49.8v5.6M60.7 53.4v-3.6M60.7 55.4v-5.6M103.1 49.8v3.6M103.1 49.8v5.6M107.1 53.4v-3.6M107.1 55.4v-5.6M164.9 49.8v3.6M164.9 49.8v5.6M168.9 53.4v-3.6M168.9 55.4v-5.6"/>
<path d="M264.9 49.8v3.6M264.9 49.8v5.6M268.9 53.4v-3.6M268.9 55.4v-5.6"/>
</g>
<path d="M55.7 49.8l-.6 .3M62.4 50.1l-.6-.3M102.1 49.8l-.7 .3M108.7 50.1l-.6-.3" fill="none" stroke="#000" stroke-width=".3" stroke-dasharray="1.3 .6" stroke-dashoffset=".4"/>
<path d="M163.9 53.4h3M166.9 53.4h3M161.2 72.8v46.7M162.2 72.8v46.7M271.6 72.8v46.7M272.6 72.8v46.7" fill="none" stroke="#000" stroke-width=".3" stroke-dasharray="1.3 .6" stroke-dashoffset=".1"/>
<path d="M173.6 72.5v1.7M260.2 72.5v1.7M161.2 119.5v1.7M162.2 119.5v1.7M271.6 119.5v1.7M272.6 119.5v1.7" fill="none" stroke="#000" stroke-width=".3" stroke-dasharray="1.3 .6" stroke-dashoffset=".8"/>
<path d="M163.7 52h6.4M263.7 52h6.4M170.1 62.7h-6.4M270.1 62.7h-6.4" fill="none" stroke="#000" stroke-width=".3" stroke-dasharray="1.3 .6" stroke-dashoffset=".3"/>
<text font-size="7.3" x="330.1" y="245.9">89-КХ-АС22 ОСТ 36-146-88</text>
<text font-size="6.3" x="375.2" y="285.5">ООО &quot;ЗМП&quot;</text>
<g font-size="5.1">
<text x="73.7" y="10.7" transform="rotate(-180 73.7 10.7)">89-КХ-АС22 ОСТ 36-146-88</text>
<text x="318.3" y="264.5">Опора подвижная</text>
<text x="380.1" y="265.3">4.93</text>
<text x="402.8" y="265.3">1:3</text>
</g>
<text font-size="4.4" x="314.4" y="281.8">09Г2С ГОСТ 4543-71</text>
<g font-size="3.7">
<text x="79.5" y="29.7">179</text>
<text x="95.5" y="37.1">R44,5</text>
<text x="120.9" y="48.5" transform="rotate(-90 120.9 48.5)">12</text>
<text x="418.5" y="54.1" transform="rotate(-90 418.5 54.1)">Последняя редакция: 12.12.2013</text>
<text x="285.2" y="70.8">4 места</text>
<text x="286.6" y="66.7">Т1</text>
<text x="295.6" y="66.7">К</text>
<text x="290" y="94.5">Т1</text>
<text x="299" y="94.5">К</text>
<text x="41.3" y="99.7" transform="rotate(-90 41.3 99.7)">150</text>
<text x="120.9" y="100.3" transform="rotate(-90 120.9 100.3)">146*</text>
<text x="288.7" y="98.7">4 места</text>
<text x="98.6" y="110.7">Т1</text>
<text x="107.6" y="110.7">К</text>
<text x="97.6" y="114.9">2 места</text>
<text x="80.1" y="131.4">50</text>
<text x="151.6" y="131.4">3</text>
<text x="355.4" y="127.1">2</text>
<text x="379.1" y="126.2">1 : 10</text>
<text x="80.1" y="138.4">56</text>
<text x="214.1" y="138.4">340</text>
<text x="348.8" y="138.3">6</text>
<text x="355.4" y="138.3">5</text>
<text x="355.3" y="149.4">4</text>
<text x="67.4" y="161.8">Поз.4 (Полухомут)</text>
<text x="355.7" y="160.5">1</text>
<text x="170.1" y="168">Поз.3 (Ребро)</text>
<text x="355.4" y="171.6">3</text>
<text x="103.1" y="174.5">36*</text>
<text x="230" y="175.5">1. *Размеры для справок.</text>
<text x="230" y="179">2. Размер К - по наименьшей толщине металла свариваемых деталей.</text>
<text x="173.6" y="180">R51</text>
<text x="230" y="185.4">3. H12; h12</text>
<text x="246.4" y="182.5">+</text>
<text x="249.1" y="185.4">I T/2.</text>
<text x="246.4" y="187.6">-</text>
<text x="235.4" y="193.9">Поз.</text>
<text x="260.9" y="193.9">Обозначение</text>
<text x="321.2" y="193.9">Наименование</text>
<text x="380.7" y="193.9">Вес</text>
<text x="402.2" y="193.9">К-во</text>
<text x="41.3" y="200.1" transform="rotate(-90 41.3 200.1)">6</text>
<text x="79.5" y="198.6">139</text>
<text x="237.9" y="200.7">1</text>
<text x="263.6" y="200.7">340х56х3</text>
<text x="324.1" y="200.7">Основание</text>
<text x="380.1" y="200.7">0.45</text>
<text x="405.3" y="200.7">1</text>
<text x="79.5" y="205.6">179</text>
<text x="237.6" y="207.6">2</text>
<text x="262.8" y="207.6">340х146х3</text>
<text x="326.6" y="207.6">Стенка</text>
<text x="380.8" y="207.6">1.18</text>
<text x="405" y="207.6">2</text>
<text x="162.4" y="210.8" transform="rotate(-90 162.4 210.8)">145</text>
<text x="196.8" y="213.6" transform="rotate(-90 196.8 213.6)">140,5*</text>
<text x="237.6" y="214.4">3</text>
<text x="263.7" y="214.4">145х43х3</text>
<text x="327.8" y="214.4">Ребро</text>
<text x="380.4" y="214.4">0.14</text>
<text x="405" y="214.4">2</text>
<text x="237.5" y="221.2">4</text>
<text x="263.8" y="221.2">213х40х6</text>
<text x="323.7" y="221.2">Полухомут</text>
<text x="380.3" y="221.2">0.39</text>
<text x="404.9" y="221.2">4</text>
<text x="68" y="231.5">Поз.4 (Полухомут)</text>
<text x="132.8" y="232.6">14</text>
<text x="237.6" y="228.1">5</text>
<text x="311.2" y="228.1">Болт M12x40 ГОСТ 7798-70</text>
<text x="378.4" y="228.1">0.0535</text>
<text x="404.9" y="228.1">4</text>
<text x="73.7" y="235.1">развертка</text>
<text x="127.3" y="236.6">2 отв.</text>
<text x="237.6" y="234.9">6</text>
<text x="313.5" y="234.9">Гайка M12 ГОСТ 5915-70</text>
<text x="379.6" y="234.9">0.017</text>
<text x="404.9" y="234.9">4</text>
<text x="189.3" y="245.7">2 фаски</text>
<text x="191.2" y="241.6">5x45</text>
<text x="35.6" y="252" transform="rotate(-90 35.6 252)">40</text>
<text x="178.5" y="248.6">43</text>
<text x="48" y="265.9">20</text>
<text x="79.5" y="272.9">213</text>
<text x="418.5" y="292.1" transform="rotate(-90 418.5 292.1)">Файл: 89-КХ-АС22 Конфигурация: 00</text>
</g>
<g font-size="3.6">
<text x="366.2" y="275.3">Лист 1</text>
<text x="386.3" y="275.2">Листов 1</text>
</g>
<g font-size="3.4">
<text x="11.5" y="104.5" transform="rotate(-90 11.5 104.5)">Справ. №</text>
<text x="11.6" y="174.7" transform="rotate(-90 11.6 174.7)">Подп. и дата</text>
<text x="11.4" y="204.9" transform="rotate(-90 11.4 204.9)">Инв. № дубл.</text>
<text x="11.4" y="229.6" transform="rotate(-90 11.4 229.6)">Взам. инв. №</text>
<text x="369" y="255.5">Лит.</text>
<text x="382.8" y="255.5">Масса</text>
<text x="398.4" y="255.8">Масштаб</text>
<text x="11.4" y="259.2" transform="rotate(-90 11.4 259.2)">Подп. и дата</text>
<text x="230.5" y="260.4">Изм.</text>
<text x="238.4" y="260.4">Лист</text>
<text x="251.1" y="260.4">№ докум.</text>
<text x="273" y="260.4">Подп.</text>
<text x="286" y="260.4">Дата</text>
<text x="230.5" y="265.7">Разраб.</text>
<text x="230.5" y="275.7">Т. контр.</text>
<text x="230.6" y="270.7">Пров.</text>
<text x="230.6" y="285.7">Н. контр.</text>
<text x="11.6" y="290" transform="rotate(-90 11.6 290)">Инв. № подл.</text>
<text x="230.6" y="290.8">Утв.</text>
<text x="322.5" y="295">Копировал</text>
<text x="394.6" y="295">Формат А3</text>
</g>
</svg>
